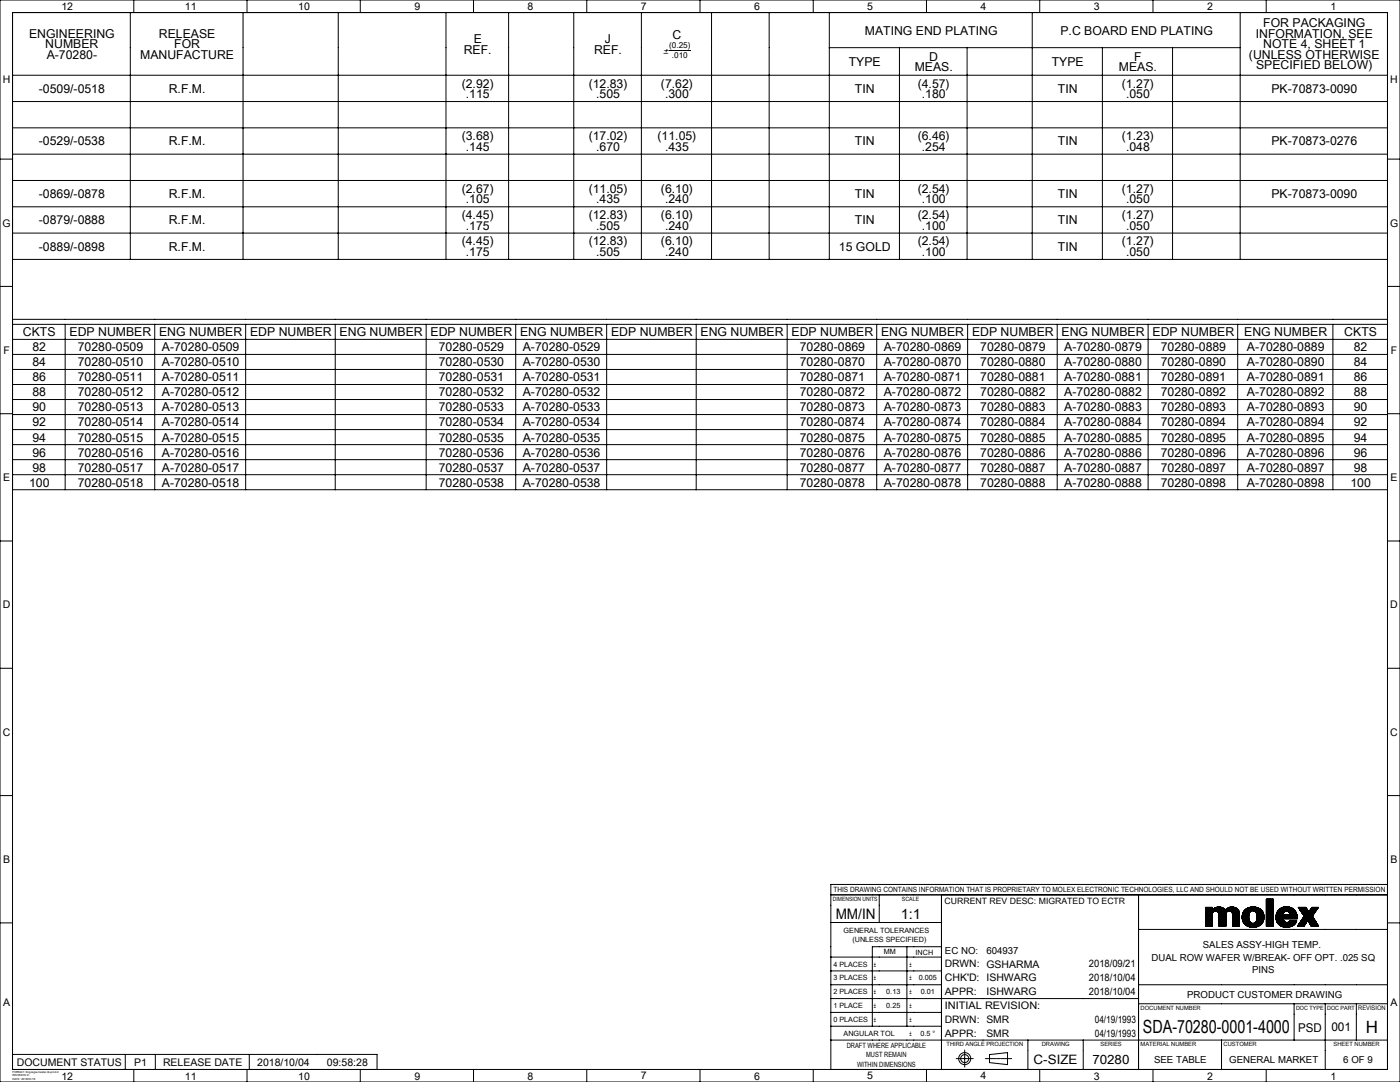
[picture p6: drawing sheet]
<svg xmlns="http://www.w3.org/2000/svg" width="559mm" height="432mm" viewBox="0 0 559 432" stroke-linecap="round" stroke-linejoin="round" font-family="sans-serif">
<g fill="none" stroke="#000" stroke-width=".4">
<path d="M0 0h558.8v431.8h-558.8zM5 5h548.8v421.8h-548.8zM52 5v98.5M53.4 0v5M97 5v98.5M98.6 0v5M135 5v98.5M143.8 0v5M178 5v98.5M189 0v5M203 5v98.5M229 5v98.5"/>
<path d="M234.2 0v5M256 5v98.5M279.4 0v5M284 5v98.5M307 5v98.5M324.6 0v5M331 5v98.5M331 19h164M359 19v84.5M369.8 0v5M386 19v84.5M412 5v98.5"/>
<path d="M415 0v5M440 19v84.5M460.2 0v5M468 19v84.5M495 5v98.5M505.4 0v5M5 30h548.8M267.1 20.1h8.5M5 40.5h548.8M5 51h548.8M0 63.5h5M5 61.5h548.8"/>
<path d="M5 72h548.8M553.8 63.5h5M5 82.5h548.8M5 93h548.8M0 114.3h5M5 103.5h548.8M553.8 114.3h5M5 127.4h548.8M5 129.4h548.8M5 135.4h548.8M26 129.4v66M61.8 129.4v66"/>
<path d="M98.1 129.4v66M133.8 129.4v66M170.1 129.4v66M205.8 129.4v66M242.1 129.4v66M277.9 129.4v66M314.2 129.4v66M349.9 129.4v66M386.2 129.4v66M422 129.4v66M458.3 129.4v66M494 129.4v66"/>
<path d="M532 129.4v66M5 141.4h548.8M5 147.4h548.8M5 153.4h548.8M5 159.4h548.8M0 165.1h5M5 165.4h548.8M5 171.4h548.8M5 177.4h548.8M553.8 165.1h5M5 183.4h548.8M5 189.4h548.8"/>
<path d="M5 195.4h548.8M0 215.9h5M553.8 215.9h5M0 266.7h5M553.8 266.7h5M0 317.5h5M553.8 317.5h5M331.6 357.1h222.2M350.9 357.1v11.1M375.8 357.1v69.7M454.4 357.1v69.7M505.5 358.8l-.1 .1"/>
<path d="M505.7 358.8l-.3 .3M505.8 358.8l-.4 .4M505.9 358.8l-.5 .5M506.1 358.8l-.7 .7M506.2 358.8l-.8 .8M506.3 358.8l-.9 .9M506.5 358.8l-1.1 1.1M506.6 358.8l-1.2 1.2M506.8 358.8l-1.4 1.4M506.9 358.8l-1.5 1.5M507.1 358.8l-1.7 1.7M507.2 358.8l-1.8 1.8"/>
<path d="M507.4 358.8l-2 2M507.5 358.8l-2.1 2.1M507.7 358.8l-2.3 2.3M507.8 358.8l-2.4 2.4M507.9 358.8l-2.5 2.5M508.1 358.8l-2.7 2.7M508.2 359.9l-2.8 2.8M508.2 359.8l-2.8 2.8M508.2 359.6l-2.8 2.8M508.2 359.5l-2.8 2.8M508.2 359.3l-2.8 2.9M508.2 359.2l-2.8 2.8"/>
<path d="M508.2 359l-2.8 2.9M508.2 358.9l-2.8 2.8M508.2 358.9l-2.8 2.7M508.2 358.8h-2.8v10.8M508.2 358.8v10.8M553.8 353h-222.2v73.8M0 368.3h5M331.6 368.2h44.2M362 377.8v31.8M375.8 377.8h-27.6v31.8M454.4 370.9h99.4M481.2 362.1h2.7"/>
<path d="M481.2 362.1v7.5M481.2 369.6h2.7M481.2 362.1v.1M481.3 362.1l-.1 .1M481.3 362.1l-.1 .2M481.5 362.1l-.3 .4M481.6 362.1l-.4 .5M481.8 362.1l-.6 .7M481.9 362.1l-.7 .8M482 362.1l-.8 .9M482.2 362.1l-1 1.1M482.3 362.1l-1.1 1.2"/>
<path d="M482.5 362.1l-1.3 1.3M482.6 362.1l-1.4 1.5M482.8 362.1l-1.6 1.6M482.9 362.1l-1.7 1.7M483.1 362.1l-1.9 1.9M483.2 362.1l-2 2M483.4 362.1l-2.2 2.2M483.5 362.1l-2.3 2.3M483.6 362.1l-2.4 2.4M483.8 362.1l-2.6 2.6M483.9 364.9a1.34 1.34 0 0 1 1.3-1.3 1.34 1.34 0 0 1 1.4 1.3v4.7M483.9 368.6l-1.1 1"/>
<path d="M483.9 368.4l-1.2 1.2M483.9 368.3l-1.4 1.3M483.9 368.1l-1.5 1.5M483.9 368l-1.6 1.6M483.9 367.8l-1.8 1.8M483.9 367.7l-1.9 1.9M483.9 367.6l-2.1 2M483.9 367.4l-2.2 2.2M483.9 367.3l-2.4 2.3M483.9 367.1l-2.5 2.5M483.9 367l-2.7 2.6M483.9 366.9l-2.7 2.7"/>
<path d="M483.9 366.7l-2.7 2.8M483.9 366.6l-2.7 2.7M483.9 366.5l-2.7 2.7M483.9 366.3l-2.7 2.8M483.9 366.2l-2.7 2.7M483.9 366l-2.7 2.8M483.9 365.9l-2.7 2.8M483.9 365.7l-2.7 2.8M483.9 365.6l-2.7 2.8M483.9 365.4l-2.7 2.9M483.9 365.3l-2.7 2.8M483.9 365.1l-2.7 2.9"/>
<path d="M483.9 365l-2.7 2.8M483.9 364.9l-2.7 2.8M483.9 369.6h-.1M483.9 369.4l-.3 .2M483.9 369.3l-.4 .3M483.9 369.1l-.6 .5M483.9 369l-.7 .6M483.9 368.9l-.8 .7M483.9 368.7l-1 .9M483.9 364.9v4.7M483.9 362.1v1.1a3.4 3.4 0 0 1 5.2 0 3.4 3.4 0 0 1 4.9-.3M483.9 363l-2.7 2.8"/>
<path d="M483.9 362.9l-2.7 2.8M483.9 362.7l-2.7 2.9M483.9 362.6l-2.7 2.8M483.9 362.5l-2.7 2.8M483.9 362.3l-2.7 2.8M483.9 362.2l-2.7 2.8M483.9 362.1l-2.7 2.7M483.9 364.7l-2.7 2.8M483.9 364.6l-2.7 2.8M484 364.4l-2.8 2.8M484.7 362.5l-3.5 3.5M485 362.3l-3.8 3.8"/>
<path d="M485.3 362.2l-4.1 4.1M485.5 362.1l-4.3 4.3M485.6 362.1l-4.4 4.4M485.9 362l-4.7 4.7M486 362l-4.8 4.8M486.1 362l-4.9 4.9M486.3 362l-5.1 5.1M486.5 362l-1.8 1.7M486.6 365.4l2.4-2.4-2.4 2.5M486.6 365l2.2-2.1-2.2 2.2M486.6 369.6h2.7M486.6 362l-1.7 1.6"/>
<path d="M486.7 362l-1.7 1.6M486.9 362l-1.7 1.6M487 362l-1.7 1.6M487.1 362l-1.7 1.6M487.2 362l-1.6 1.6M487.3 362.1l-1.6 1.5M487.5 362.1l-1.7 1.6M487.5 362.1l-1.6 1.6M487.7 362.2l-1.7 1.6M487.8 362.2l-1.7 1.7M488 362.3l-1.8 1.7M488.1 362.3l-1.8 1.8"/>
<path d="M488.1 362.4l-1.8 1.8M488.2 362.4l-1.8 1.9M488.4 362.5l-1.9 2M488.5 362.6l-2 2M488.6 362.7l-2.1 2M488.6 362.7l-2 2.1M488.9 362.9l-2.3 2.4M489.1 369.6h.1M489.3 369.6h.1M489.3 369.4l-.3 .2M489.3 369.2l-.4 .4M489.3 369.1l-.6 .5"/>
<path d="M489.3 368.9l-.7 .7M489.3 368.8l-.9 .8M489.3 368.6l-1 1M489.3 368.5l-1.1 1.1M489.3 368.3l-1.3 1.3M489.3 368.2l-1.4 1.4M489.3 368.1l-1.5 1.5M489.3 367.9l-1.7 1.7M489.3 367.8l-1.8 1.8M489.3 367.6l-2 2M489.3 367.5l-2.1 2.1M489.3 367.4l-2.2 2.2"/>
<path d="M489.3 367.2l-2.4 2.4M489.3 367.1l-2.5 2.5M489.3 367l-2.7 2.6M489.3 366.8l-2.7 2.8M489.3 366.7l-2.7 2.8M489.3 366.6l-2.7 2.7M489.3 366.4l-2.7 2.8M489.3 366.3l-2.7 2.7M489.3 366.1l-2.7 2.8M489.3 366l-2.7 2.8M489.3 365.8l-2.7 2.8M489.3 365.7l-2.7 2.8"/>
<path d="M489.3 365.5l-2.7 2.8M489.3 365.4l-2.7 2.8M489.3 365.2l-2.7 2.9M489.3 365.1l-2.7 2.8M489.3 365l-2.7 2.8M489.3 364.8l-2.7 2.9M489.3 364.7l-2.7 2.8M489.3 364.5l-2.7 2.9M489.5 362.8l-2.9 2.9M489.5 364.2l-2.9 3.1M489.9 362.5l-3.3 3.3M490.2 362.3l-3.6 3.6"/>
<path d="M490.5 362.2l-3.9 3.9M490.7 362.1l-4.1 4.1M490.8 362.1l-4.2 4.3M491.1 362l-4.5 4.5M491.2 362l-4.6 4.7M491.3 362l-4.7 4.8M491.5 362l-4.9 5M491.7 362l-5.1 5.1M491.8 362l-1.9 1.7M491.9 364.4l1.9-1.7-1.9 1.8M491.9 362l-1.6 1.6M492 364.9a1.34 1.34 0 0 0-1.4-1.3 1.34 1.34 0 0 0-1.3 1.3v4.7"/>
<path d="M492 365.2l2.2-2.2-2.2 2.3M492 369.6h2.6M492 364.9v4.7M492.1 362l-1.7 1.6M492.2 362l-1.7 1.6M492.3 362l-1.6 1.6M492.4 362l-1.6 1.6M492.6 362.1l-1.7 1.5M492.7 362.1l-1.6 1.5M492.8 362.1l-1.6 1.6M492.9 362.2l-1.7 1.5M493 362.2l-1.6 1.6"/>
<path d="M493.1 362.2l-1.7 1.6M493.2 362.3l-1.7 1.6M493.3 362.3l-1.7 1.7M493.4 362.4l-1.7 1.8 1.8-1.7M493.5 362.5l-1.7 1.7M493.6 362.6l-1.7 1.7M493.9 362.7l-1.9 2M493.9 362.8l-1.9 2M494 362.9l-2 2M494 362.9l.6 1.2M494.1 362.9l-2.1 2.2M494.2 363.1l-2.2 2.4"/>
<path d="M494.3 363.2l-2.3 2.4M494.4 363.3l-2.4 2.5M494.4 363.4l-2.4 2.5M494.5 363.5l-2.5 2.5M494.5 363.6l-2.5 2.6M494.5 363.7l-2.5 2.6M494.5 363.8l-2.5 2.6M494.6 363.9l-2.6 2.7M494.6 364.1l-2.6 2.6M494.6 369.6h-.1M494.6 369.4l-.2 .2M494.6 369.3l-.4 .3"/>
<path d="M494.6 369.2l-.5 .4M494.6 369l-.7 .6M494.6 368.9l-.8 .7M494.6 368.7l-.9 .9M494.6 368.6l-1.1 1M494.6 368.4l-1.2 1.2M494.6 368.3l-1.4 1.3M494.6 368.1l-1.5 1.5M494.6 368l-1.6 1.6M494.6 367.8l-1.8 1.8M494.6 367.7l-1.9 1.9M494.6 367.6l-2 2"/>
<path d="M494.6 367.4l-2.2 2.2M494.6 367.3l-2.3 2.3M494.6 367.2l-2.5 2.4M494.6 367l-2.6 2.6M494.6 366.9l-2.6 2.7M494.6 366.8l-2.6 2.6M494.6 366.6l-2.6 2.7M494.6 366.5l-2.6 2.6M494.6 366.3l-2.6 2.7M494.6 366.2l-2.6 2.6M494.6 366.1l-2.6 2.6M494.6 365.9l-2.6 2.7"/>
<path d="M494.6 365.8l-2.6 2.6M494.6 365.6l-2.6 2.7M494.6 365.5l-2.6 2.7M494.6 365.3l-2.6 2.7M494.6 365.2l-2.6 2.7M494.6 365l-2.6 2.8M494.6 364.9l-2.6 2.7M494.6 364.7l-2.6 2.8M494.6 364.6l-2.6 2.7M494.6 364.5l-2.6 2.7M494.6 364.3l-2.6 2.7M494.6 364.2l-2.6 2.7"/>
<path d="M494.6 364.1v5.5M496.3 363.8l-.5 1.9 .5 2.5M496.3 368.2l1 1M497.5 362.7l-1.1 1.1M497.7 362.5l-1.5 1.5M498 362.4l-1.9 1.9M498.3 362.3l-2.3 2.2M498.4 366l-2.1 2.2M498.4 365.9l-2.1 2.2M498.4 366.2l-2 2.1M498.4 365.7l-2.2 2.3M498.4 366.3l-2 2"/>
<path d="M498.4 366.4l-1.9 2M498.4 365.5l-2.2 2.4M498.5 366.5l-2 2M498.5 365.4l-2.4 2.4M498.5 362.2l-2.5 2.5M498.5 366.6l-1.9 2M498.5 365.3l-2.4 2.4M498.5 366.7l-1.8 2M498.5 366.9l-1.8 1.8M498.5 365l-2.4 2.6M498.5 367l-1.7 1.8M498.6 364.9l-2.6 2.6"/>
<path d="M498.6 367.1l-1.8 1.8M498.6 367.2l-1.7 1.7M498.6 364.6l-2.6 2.8M498.6 367.3l-1.6 1.7M498.6 362.2l-2.7 2.7M498.7 367.5l-1.6 1.6M498.7 364.5l-2.7 2.7M498.7 364.4a1.6 1.6 0 0 1 2-.9 1.6 1.6 0 0 1 1 1.9 2.35 2.35 0 0 1-1.5 3.1l-.9-.2-.6-.8M498.7 364.4l-.3 1.6 .3 1.5M498.7 367.6l-1.5 1.6M498.8 364.2l-2.9 3M498.8 367.8l-1.5 1.4"/>
<path d="M498.9 367.8l-1.4 1.5 1.4-1.4M498.9 362.1l-3 3M499 368l-1.4 1.4M499.1 362.1l-3.3 3.2M499.1 368.1l-1.4 1.3M499.2 368.2l-1.4 1.3M499.2 362l-3.4 3.4M499.2 368.2l-1.3 1.3M499.3 368.3l-1.4 1.3M499.4 362l-3.6 3.6M499.4 368.3l-1.3 1.3M499.5 368.4l-1.4 1.3"/>
<path d="M499.6 362l-3.8 3.7M499.6 368.4l-1.4 1.3M499.7 368.5l-1.3 1.3M499.8 362l-4 3.9M499.8 368.5l-1.4 1.3M499.9 362l-4.1 4M500 368.5l-1.5 1.3M500 361.9l-4.2 4.3M500.1 368.5l-1.4 1.4M500.2 361.9l-4.4 4.4M500.2 368.5l-1.4 1.4M500.3 361.9l-4.5 4.5"/>
<path d="M500.4 361.9l-4.6 4.7M500.4 368.5l-1.5 1.4M500.5 363.5l1.5-1.2-1.4 1.2M500.6 362l-4.8 4.7M500.6 368.4l-1.6 1.5M500.7 362l-4.8 4.8M500.8 362l-4.9 4.9M500.8 368.3l-1.7 1.7M501 362l-5.1 5.1M501.1 362l-1.7 1.6M501.2 362l-1.6 1.5M501.3 362.1l-1.5 1.4"/>
<path d="M501.4 362.1l-1.4 1.3M501.5 364.6l1.7-1.6-1.6 1.6M501.6 362.1l-1.5 1.3M501.6 362.2l-1.3 1.3M501.7 365.1l1.9-1.9-1.9 2M501.7 365.4l2-1.9-2 2.1M501.7 362.2l-1.3 1.3M502.1 362.3l-1.4 1.3M502.2 362.3l-1.4 1.3M502.3 362.4l-1.3 1.3 1.3-1.3M502.5 362.5l-1.5 1.3M502.5 362.5l-1.3 1.4"/>
<path d="M502.6 362.6l-1.4 1.4M502.7 362.6l-1.4 1.5M502.8 362.7l-1.5 1.4M502.9 362.7l-1.5 1.6M503 362.8l-1.6 1.5M503 362.8a4.9 4.9 0 0 0-6.7 1M503 362.8l1 1M503.1 362.8l-1.6 1.6M503.3 363l-1.7 1.7M503.4 363.1l-1.8 1.8M503.5 363.1l-1.9 1.9M503.6 363.3l-1.9 2"/>
<path d="M503.7 368.6l-.5 .5M503.8 363.6l-2 2.1M503.9 363.6l-2.1 2.3M503.9 363.8l-2.1 2.2M504 368.2l-1.1 1.1M504 363.8l-2.2 2.3M504 363.8a4.2 4.2 0 0 1-.5 5 4.2 4.2 0 0 1-4.8 1.1l-1.4-.7M504 363.9l-2.3 2.4M504.1 364l-2.4 2.4M504.1 368l-1.5 1.5M504.1 364.1l-2.4 2.5M504.2 364.2l-2.5 2.6"/>
<path d="M504.2 364.3l-2.5 2.6M504.2 367.7l-2 1.9M504.2 364.4l-2.6 2.7M504.3 364.5l-2.8 2.9M504.3 367.5l-2.3 2.2M504.3 364.6l-2.8 2.9M504.3 367.3l-2.4 2.5M504.3 364.7l-2.9 3.1M504.4 364.8l-5.2 5.2M504.4 367.1l-2.8 2.8M504.4 365l-5 5M504.4 365.1l-4.9 4.9"/>
<path d="M504.4 366.9l-3 3M504.5 365.2l-4.9 4.8M504.5 365.3l-4.8 4.8M504.5 366.7l-3.3 3.3M504.5 365.4l-4.7 4.7M504.5 366.5l-3.5 3.5M504.5 365.6l-4.5 4.5M504.5 366.4l-3.6 3.6M504.5 365.7l-4.4 4.4M504.5 366.2l-3.8 3.8M504.5 365.8l-4.2 4.3M504.5 366.1l-3.9 4"/>
<path d="M504.5 366l-4.1 4.1M505.4 369.6h2.8M508.2 369.5v.1M508.2 369.4l-.3 .2M508.2 369.2l-.4 .4M508.2 369.1l-.6 .5M508.2 368.9l-.7 .7M508.2 368.8l-.9 .8M508.2 368.7l-1 .9M508.2 368.5l-1.2 1.1M508.2 368.4l-1.3 1.2M508.2 368.3l-1.4 1.3"/>
<path d="M508.2 368.1l-1.6 1.5M508.2 368l-1.7 1.6M508.2 367.8l-1.8 1.8M508.2 367.7l-2 1.9M508.2 367.5l-2.1 2.1M508.2 367.4l-2.2 2.2M508.2 367.2l-2.4 2.4M508.2 367.1l-2.5 2.5M508.2 366.9l-2.7 2.7M508.2 366.8l-2.8 2.8M508.2 366.7l-2.8 2.8M508.2 366.5l-2.8 2.9"/>
<path d="M508.2 366.4l-2.8 2.8M508.2 366.3l-2.8 2.8M508.2 366.1l-2.8 2.9M508.2 366l-2.8 2.8M508.2 365.9l-2.8 2.8M508.2 365.7l-2.8 2.8M508.2 365.6l-2.8 2.8M508.2 365.4l-2.8 2.8M508.2 365.3l-2.8 2.8M508.2 365.1l-2.8 2.8M508.2 365l-2.8 2.8M508.2 364.8l-2.8 2.8"/>
<path d="M508.2 364.7l-2.8 2.8M508.2 364.5l-2.8 2.9M508.2 364.4l-2.8 2.8M508.2 364.3l-2.8 2.8M508.2 364.1l-2.8 2.9M508.2 364l-2.8 2.8M508.2 363.9l-2.8 2.8M508.2 363.7l-2.8 2.9M508.2 363.6l-2.8 2.8M508.2 363.5l-2.8 2.8M508.2 363.3l-2.8 2.8M508.2 363.2l-2.8 2.8"/>
<path d="M508.2 363l-2.8 2.8M508.2 362.9l-2.8 2.8M508.2 362.7l-2.8 2.8M508.2 362.6l-2.8 2.8M508.2 362.4l-2.8 2.8M508.2 362.3l-2.8 2.8M508.2 362.1l-2.8 2.9M508.2 362l-2.8 2.8M508.2 361.9l-2.8 2.8M508.2 361.7l-2.8 2.9M508.2 361.6l-2.8 2.8M508.2 361.5l-2.8 2.8"/>
<path d="M508.2 361.3l-2.8 2.9M508.2 361.2l-2.8 2.8M508.2 361l-2.8 2.9M508.2 360.9l-2.8 2.8M508.2 360.8l-2.8 2.8M508.2 360.6l-2.8 2.8M508.2 360.5l-2.8 2.8M508.2 360.4l-2.8 2.7M508.2 360.2l-2.8 2.8M508.2 360.1l-2.8 2.7M509.3 366.5l.5 1.6M509.3 365.6v.9"/>
<path d="M509.8 368.1l1.1 1.2 2.1 .7M510.9 362.7l-.8 .8M511.2 369.5l1.7-1.6-1.6 1.6M511.2 362.5l-1.3 1.3M511.5 362.3l-1.8 1.8M511.8 362.2a4 4 0 0 0-2.5 3.4M511.8 362.2l-2.2 2.2M512 362.1l-2.5 2.5M512.1 362.1l-2.6 2.6M512.2 364.9l-2.6 2.7M512.2 364.8l-2.7 2.7M512.2 366.7l-1.9 2"/>
<path d="M512.2 366.9l-1.8 1.9M512.2 364.6l-2.7 2.8M512.2 367l-1.8 1.9 1.9-1.8M512.3 365.1l-2.7 2.6M512.3 367.2l-1.8 1.8M512.3 364.3l-2.8 3M512.4 367.3l-1.8 1.8M512.4 362l-3 3M512.4 367.4l-1.7 1.7M512.4 365.1l-2.7 2.7M512.5 367.5l-1.7 1.8 1.7-1.7M512.5 362l-3.1 3.1"/>
<path d="M512.5 365.1l-2.8 2.8M512.6 364a1.34 1.34 0 0 1 1.5-.3 1.34 1.34 0 0 1 .8 1.4h-2.7zM512.6 367.6l-1.7 1.7M512.7 365.1l-3 2.9M512.7 362l-3.4 3.3M512.7 367.8l-1.7 1.6M512.8 367.8l-1.7 1.6M512.8 365.1l-3 3M512.9 361.9l-3.6 3.6M513 365.1l-3.2 3.1M513 368l-1.6 1.6 1.7-1.6M513 361.9l-3.7 3.8"/>
<path d="M513.1 365.1l-3.2 3.2M513.2 361.9l-3.9 3.9M513.2 368.1l-1.6 1.6 1.8-1.6M513.3 365.1l-3.3 3.4 3.4-3.4M513.3 361.9l-4 4.1M513.5 368.1l-1.7 1.7M513.5 361.9l-4.2 4.2M513.5 365.1l-3.4 3.4M513.6 368.1l-1.6 1.7 1.7-1.7M513.6 361.9l-4.3 4.4M513.7 365.1l-3.5 3.5M513.8 361.9l-4.5 4.5"/>
<path d="M513.8 365.1l-3.6 3.6M513.9 361.9l-4.6 4.6M513.9 368.1l-1.8 1.8M513.9 365.1l-1.6 1.5M514 361.9l-4.7 4.7M514 368.1l-1.8 1.8M514.1 365.1l-1.7 1.5M514.1 361.9l-4.8 4.8M514.2 363.8l1.5-1.4-1.4 1.4M514.2 365.1l-1.6 1.5M514.2 362l-4.8 4.8M514.4 362l-5 5"/>
<path d="M514.4 365.1l-1.7 1.5M514.4 367.9l-2.1 2M514.5 362l-5.1 5.1M514.5 365.1l-1.6 1.5M514.6 362l-5.2 5.2M514.6 365.1l-1.6 1.5M514.7 362.1l-1.7 1.6M514.8 367.5l-1.1 .6M514.8 367.5h2.8M514.8 367.5h-.1M514.8 362.1l-1.6 1.5M514.8 367.5l-.2 .2"/>
<path d="M514.9 362.1l-1.6-.2-1.5 .3M514.9 362.1l1.3 .7 1 1.1M514.9 364.8l1.7-1.6-3.4 3.4M514.9 362.1l-1.5 1.5M515 367.5l-2.6 2.4M515.1 362.2l-1.6 1.4M515.1 367.5l-2.6 2.5M515.1 362.2l-1.4 1.4M515.3 367.5l-2.7 2.5M515.3 362.2l-1.5 1.4M515.4 362.3l-1.5 1.3M515.4 367.5l-2.6 2.5"/>
<path d="M515.4 362.3l-1.4 1.4M515.5 367.5l-2.6 2.5M515.6 362.4l-1.5 1.3M515.7 367.5l-2.7 2.5M515.8 367.5l-2.6 2.5M515.8 362.5l-1.4 1.4M515.9 362.6l-1.4 1.4M516 367.5l-2.7 2.5M516 362.6l-1.5 1.4M516.1 362.7l-1.5 1.4M516.1 367.5l-2.6 2.5M516.2 362.7l-1.5 1.5"/>
<path d="M516.2 367.5l-2.6 2.5M516.2 362.8l-1.5 1.5M516.3 362.9l-1.5 1.5M516.4 362.9l-1.6 1.6M516.4 367.5l-2.7 2.5M516.5 363l-1.6 1.6M516.5 367.5l-2.6 2.5M516.5 363.1l-1.6 1.6M516.6 367.5l-2.6 2.5M516.7 363.3l-3.4 3.3M516.8 363.3l-3.3 3.3M516.8 367.5l-2.6 2.5"/>
<path d="M516.8 363.4l-3.2 3.2M516.9 363.5l-3.1 3.1M516.9 367.5l-2.5 2.5M517 363.6l-3.1 3M517 363.6l-3 3M517.1 367.5l-2.6 2.4M517.1 363.7l-2.9 2.9M517.1 363.8l-2.8 2.8M517.2 363.9l-2.8 2.7M517.2 368.4l-.9 .9M517.2 363.9l.6 2.7h-5.6l.6 1.2 .9 .3M517.2 364l-2.6 2.6"/>
<path d="M517.2 367.5l-2.5 2.4M517.3 364.1l-2.6 2.5M517.3 364.2l-2.4 2.4M517.3 368.1l-1.3 1.4M517.4 367.5l-2.5 2.4M517.4 364.3l-2.4 2.3M517.4 364.4l-2.3 2.2M517.4 364.5l-2.1 2.1M517.5 367.8l-1.8 1.8M517.5 367.5l-2.4 2.3M517.5 364.6l-2.1 2M517.5 364.7l-1.9 1.9"/>
<path d="M517.5 367.6l-2 2.1M517.6 364.8l-1.9 1.8M517.6 367.5l-2.4 2.3M517.6 367.5a3.9 3.9 0 0 1-4.6 2.5M517.6 364.9l-1.7 1.7M517.6 365l-1.6 1.6M517.6 365.1l-1.4 1.5M517.7 365.2l-1.4 1.4M517.7 365.3l-1.3 1.3M517.7 365.5l-1.1 1.1M517.7 365.6l-1 1M517.8 365.7l-.9 .9"/>
<path d="M517.8 365.8l-.8 .8M517.8 365.9l-.7 .7M517.8 366.1l-.5 .5M517.8 366.2l-.4 .4M517.8 366.3l-.3 .3M517.8 366.5l-.1 .1M517.9 369.6h2.6M518.2 362.1l2.4 3.5-2.7 4M518.2 362.1h3M518.4 362.1l-.2 .1M518.6 362.1l-.2 .3 .3-.3M518.9 362.1l-.4 .4"/>
<path d="M519 362.1l-.5 .5M519.2 362.1l-.6 .6M519.3 362.1l-.7 .7M519.5 362.1l-.8 .8M519.6 362.1l-.8 .8M519.7 364.3l1.8-1.7-1.8 1.8M519.8 362.1l-1 1M519.9 362.1l-1 1M520 362.1l-1.1 1.1M520 364.8l1.8-1.7-1.7 1.8M520.2 362.1l-1.2 1.2M520.3 362.1l-1.2 1.3 1.3-1.3"/>
<path d="M520.5 369.6l1.5-2.4 1.4 2.4M520.6 369.5l-.1 .1M520.6 362.1l-1.4 1.5M520.7 362.1l-1.5 1.5M520.8 369.2l-.5 .4M520.8 362.1l-1.5 1.6M521 368.9l-.8 .7M521 362.1l-1.7 1.7M521.1 362.1l-1.7 1.8M521.2 362.1l1.2 1.9 1.3-1.9M521.2 362.1l-1.7 1.9 1.8-1.8M521.3 368.4l-1.3 1.2"/>
<path d="M521.3 362.3l-1.7 1.8M521.4 362.4l-1.8 1.8M521.5 368.1l-1.6 1.5M521.5 362.6l-1.7 1.9M521.6 362.7l-1.7 1.8M521.6 362.8l-1.7 1.8M521.7 367.8l-1.9 1.8M521.7 362.9l-1.7 1.8M521.9 363.1l-1.7 1.9 1.7-1.7M522 363.3l-1.8 1.8M522 363.4l-1.7 1.8M522.1 363.5l-1.7 1.8"/>
<path d="M522.1 363.6l-1.7 1.8M522.1 367.5l1.8-1.7-1.7 1.8M522.2 363.7l-1.8 2.1M523.4 369.6h2.9M523.7 362.1h2.5M523.7 362.1l-.2 .2M523.8 365.6l2.5 4M523.8 365.6l-1.7 1.8M523.8 362.1l-.6 .6M524 362.1l-1.1 1M524 365.9l-1.7 1.8 1.7-1.8M524.1 366l-1.7 1.9"/>
<path d="M524.1 362.1l-1.6 1.6M524.1 366.1l-1.7 1.8M524.2 365.1l-4.6 4.5M524.2 366.2l-1.8 1.8M524.2 366.3l-1.7 1.8M524.3 362.1l-4.1 4.1M524.3 366.4l-1.7 1.8M524.3 366.5l-1.7 1.8M524.4 362.1l-4.5 4.5M524.4 366.5l-1.7 2 1.8-1.9M524.5 364.7l-5 4.9M524.5 366.7l-1.7 1.9 1.8-1.8"/>
<path d="M524.6 362.1l-5 5M524.6 369.6l1.1-1-1 1M524.6 366.9l-1.7 1.8M524.7 367l-1.8 1.8M524.7 362.1l-5.4 5.4M524.7 367.1l-1.7 1.8M524.8 367.2l-1.8 1.8M524.8 362.1l-5.7 5.7M524.8 367.2l-1.7 1.9M524.9 364.1l-5.6 5.5M524.9 367.3l-1.8 1.9M524.9 367.4l-1.7 1.9"/>
<path d="M525 362.1l-6.3 6.3M525 367.5l-1.7 1.9 1.8-1.8M525.1 362.1l-6.6 6.7M525.1 367.7l-1.8 1.8M525.1 367.8l-1.7 1.8M525.2 363.7l-6 5.9M525.2 367.9l-1.7 1.7M525.3 367.9l-1.7 1.7M525.3 362.1l-7.2 7.2M525.3 368.1l-1.5 1.5M525.4 368.1l-1.5 1.5M525.4 362.1l-7.5 7.5"/>
<path d="M525.4 368.2l-1.4 1.4M525.4 363.3l-6.3 6.3M525.5 368.3l-1.3 1.3M525.5 362.1l-7.6 7.5M525.5 368.4l-1.2 1.2M525.6 368.5l-1.2 1.1M525.7 362.1l-7.6 7.5M525.7 368.7l-.9 .9M525.8 368.8l-.8 .8M525.8 362.1l-7.6 7.5M525.8 368.9l-.7 .7M525.9 362.7l-7 6.9"/>
<path d="M525.9 369l-.7 .6M525.9 362.1l-7.5 7.5M526 369.1l-.6 .5M526 369.2l-.5 .4M526.1 369.3l-.4 .3M526.1 362.1l-7.6 7.5M526.1 369.4l-.3 .2M526.1 362.3l-7.3 7.3M526.2 369.4l-.2 .2M526.2 362.1l-7.5 7.5M526.2 369.5l.1 .1M526.2 362.1l-2.4 3.5"/>
<path d="M553.8 368.3h5M331.6 382h44.2M331.6 387.5h44.2M331.6 393h44.2M331.6 398.5h122.8M454.4 393h99.4M331.6 415.1h222.2M331.6 404h44.2M331.6 409.6h44.2M385.1 419.1v2.8M410.3 415.1v11.7M432.4 415.1v11.7"/>
<path d="M454.4 400.6h99.4M487.6 415.1v11.7M516.5 400.6v14.5M529 400.6v26.2M541.4 400.6v14.5M5 420.8h145.5v6M50 420.8v6M53.4 426.8v5M62 420.8v6M98.6 426.8v5M99.5 420.8v6M143.8 426.8v5"/>
<path d="M189 426.8v5M234.2 426.8v5M279.4 426.8v5M324.6 426.8v5M369.8 426.8v5M381.7 422.5h2.8M384.7 422.5h.7M385.1 422.1v.7M385.1 423v2.9M385.6 422.5h2.9M393.3 422.5h4.3M394.9 420.9l7.2-.8v4.8l-7.2-.8z"/>
<path d="M397.9 422.5h1.3M399.5 422.5h4.3M415 426.8v5M460.2 426.8v5M505.4 426.8v5"/>
<circle cx="385.1" cy="422.5" r="1.6"/>
<circle cx="385.1" cy="422.5" r="2.4"/>
</g>
<text font-size="7.3" x="456.2" y="412.4">SDA-70280-0001-4000</text>
<text font-size="6.7" x="545.2" y="412.3">H</text>
<g font-size="5.8">
<text x="333.6" y="366.8">MM/IN</text>
<text x="359.6" y="366.8">1:1</text>
</g>
<text font-size="5.2" x="412.6" y="424.8">C-SIZE</text>
<text font-size="5.1" x="436" y="424.7">70280</text>
<g font-size="4.9">
<text x="504.2" y="10.9">FOR PACKAGING</text>
<text x="11.6" y="15.1">ENGINEERING</text>
<text x="63.4" y="15.1">RELEASE</text>
<text x="189.1" y="17.2">E</text>
<text x="241.5" y="17.2">J</text>
<text x="268.4" y="15.6">C</text>
<text x="345.2" y="13.8">MATING END PLATING</text>
<text x="423.3" y="13.8">P.C BOARD END PLATING</text>
<text x="501.3" y="15.1">INFORMATION, SEE</text>
<text x="18.1" y="19.3">NUMBER</text>
<text x="18.6" y="23.5">A-70280-</text>
<text x="55.9" y="23.5">MANUFACTURE</text>
<text x="69.5" y="19.3">FOR</text>
<text x="185.1" y="21.4">REF.</text>
<text x="237.1" y="21.4">REF.</text>
<text x="498.5" y="23.5">(UNLESS OTHERWISE</text>
<text x="504.2" y="19.3">NOTE 4, SHEET 1</text>
<text x="338.8" y="26.3">TYPE</text>
<text x="365.1" y="28.4">MEAS.</text>
<text x="370.9" y="24.2">D</text>
<text x="419.8" y="26.3">TYPE</text>
<text x="446.6" y="28.4">MEAS.</text>
<text x="452.7" y="24.2">F</text>
<text x="501.4" y="27.7">SPECIFIED BELOW)</text>
<text x="184.3" y="35">(2.92)</text>
<text x="235" y="35">(12.83)</text>
<text x="263.8" y="35">(7.62)</text>
<text x="366.3" y="35">(4.57)</text>
<text x="447.8" y="35">(1.27)</text>
<text x="15.5" y="37">-0509/-0518</text>
<text x="67.4" y="37">R.F.M.</text>
<text x="185.9" y="39.1">.115</text>
<text x="237.9" y="39.1">.505</text>
<text x="265.4" y="39.1">.300</text>
<text x="341.3" y="37">TIN</text>
<text x="367.9" y="39.1">.180</text>
<text x="422.3" y="37">TIN</text>
<text x="449.4" y="39.1">.050</text>
<text x="507.5" y="37">PK-70873-0090</text>
<text x="15.5" y="58">-0529/-0538</text>
<text x="67.4" y="58">R.F.M.</text>
<text x="184.3" y="56">(3.68)</text>
<text x="235" y="56">(17.02)</text>
<text x="262.5" y="56">(11.05)</text>
<text x="341.3" y="58">TIN</text>
<text x="366.3" y="56">(6.46)</text>
<text x="422.3" y="58">TIN</text>
<text x="447.8" y="56">(1.23)</text>
<text x="507.5" y="58">PK-70873-0276</text>
<text x="185.9" y="60.1">.145</text>
<text x="237.9" y="60.1">.670</text>
<text x="265.4" y="60.1">.435</text>
<text x="367.9" y="60.1">.254</text>
<text x="449.4" y="60.1">.048</text>
<text x="184.3" y="77">(2.67)</text>
<text x="235" y="77">(11.05)</text>
<text x="263.8" y="77">(6.10)</text>
<text x="366.3" y="77">(2.54)</text>
<text x="447.8" y="77">(1.27)</text>
<text x="15.5" y="79">-0869/-0878</text>
<text x="67.4" y="79">R.F.M.</text>
<text x="185.9" y="81.1">.105</text>
<text x="237.9" y="81.1">.435</text>
<text x="265.4" y="81.1">.240</text>
<text x="341.3" y="79">TIN</text>
<text x="367.9" y="81.1">.100</text>
<text x="422.3" y="79">TIN</text>
<text x="449.4" y="81.1">.050</text>
<text x="507.5" y="79">PK-70873-0090</text>
<text x="15.5" y="89.5">-0879/-0888</text>
<text x="67.4" y="89.5">R.F.M.</text>
<text x="184.3" y="87.5">(4.45)</text>
<text x="235" y="87.5">(12.83)</text>
<text x="263.8" y="87.5">(6.10)</text>
<text x="341.3" y="89.5">TIN</text>
<text x="366.3" y="87.5">(2.54)</text>
<text x="422.3" y="89.5">TIN</text>
<text x="447.8" y="87.5">(1.27)</text>
<text x="185.9" y="91.6">.175</text>
<text x="237.9" y="91.6">.505</text>
<text x="265.4" y="91.6">.240</text>
<text x="367.9" y="91.6">.100</text>
<text x="449.4" y="91.6">.050</text>
<text x="15.5" y="100">-0889/-0898</text>
<text x="67.4" y="100">R.F.M.</text>
<text x="184.3" y="98">(4.45)</text>
<text x="235" y="98">(12.83)</text>
<text x="263.8" y="98">(6.10)</text>
<text x="334.9" y="100.1">15 GOLD</text>
<text x="366.3" y="98">(2.54)</text>
<text x="422.3" y="100">TIN</text>
<text x="447.8" y="98">(1.27)</text>
<text x="185.9" y="102.1">.175</text>
<text x="237.9" y="102.1">.505</text>
<text x="265.4" y="102.1">.240</text>
<text x="367.9" y="102.1">.100</text>
<text x="449.4" y="102.1">.050</text>
<text x="9.2" y="134.2">CKTS</text>
<text x="27.8" y="134.2">EDP NUMBER</text>
<text x="63.5" y="134.2">ENG NUMBER</text>
<text x="99.8" y="134.2">EDP NUMBER</text>
<text x="135.6" y="134.2">ENG NUMBER</text>
<text x="171.9" y="134.2">EDP NUMBER</text>
<text x="207.6" y="134.2">ENG NUMBER</text>
<text x="243.9" y="134.2">EDP NUMBER</text>
<text x="279.7" y="134.2">ENG NUMBER</text>
<text x="316" y="134.2">EDP NUMBER</text>
<text x="351.7" y="134.2">ENG NUMBER</text>
<text x="388" y="134.2">EDP NUMBER</text>
<text x="423.7" y="134.2">ENG NUMBER</text>
<text x="460" y="134.2">EDP NUMBER</text>
<text x="496.6" y="134.2">ENG NUMBER</text>
<text x="536.6" y="134.2">CKTS</text>
<text x="13" y="140.2">82</text>
<text x="31" y="140.2">70280-0509</text>
<text x="64.6" y="140.2">A-70280-0509</text>
<text x="175.1" y="140.2">70280-0529</text>
<text x="208.7" y="140.2">A-70280-0529</text>
<text x="319.2" y="140.2">70280-0869</text>
<text x="352.8" y="140.2">A-70280-0869</text>
<text x="391.2" y="140.2">70280-0879</text>
<text x="424.8" y="140.2">A-70280-0879</text>
<text x="463.3" y="140.2">70280-0889</text>
<text x="497.7" y="140.2">A-70280-0889</text>
<text x="540.4" y="140.2">82</text>
<text x="13" y="146.2">84</text>
<text x="31" y="146.2">70280-0510</text>
<text x="64.6" y="146.2">A-70280-0510</text>
<text x="175.1" y="146.2">70280-0530</text>
<text x="208.7" y="146.2">A-70280-0530</text>
<text x="319.2" y="146.2">70280-0870</text>
<text x="352.8" y="146.2">A-70280-0870</text>
<text x="391.2" y="146.2">70280-0880</text>
<text x="424.8" y="146.2">A-70280-0880</text>
<text x="463.3" y="146.2">70280-0890</text>
<text x="497.7" y="146.2">A-70280-0890</text>
<text x="540.4" y="146.2">84</text>
<text x="13" y="152.2">86</text>
<text x="31" y="152.2">70280-0511</text>
<text x="64.6" y="152.2">A-70280-0511</text>
<text x="175.1" y="152.2">70280-0531</text>
<text x="208.7" y="152.2">A-70280-0531</text>
<text x="319.2" y="152.2">70280-0871</text>
<text x="352.8" y="152.2">A-70280-0871</text>
<text x="391.2" y="152.2">70280-0881</text>
<text x="424.8" y="152.2">A-70280-0881</text>
<text x="463.3" y="152.2">70280-0891</text>
<text x="497.7" y="152.2">A-70280-0891</text>
<text x="540.4" y="152.2">86</text>
<text x="13" y="158.2">88</text>
<text x="31" y="158.2">70280-0512</text>
<text x="64.6" y="158.2">A-70280-0512</text>
<text x="175.1" y="158.2">70280-0532</text>
<text x="208.7" y="158.2">A-70280-0532</text>
<text x="319.2" y="158.2">70280-0872</text>
<text x="352.8" y="158.2">A-70280-0872</text>
<text x="391.2" y="158.2">70280-0882</text>
<text x="424.8" y="158.2">A-70280-0882</text>
<text x="463.3" y="158.2">70280-0892</text>
<text x="497.7" y="158.2">A-70280-0892</text>
<text x="540.4" y="158.2">88</text>
<text x="13" y="164.2">90</text>
<text x="31" y="164.2">70280-0513</text>
<text x="64.6" y="164.2">A-70280-0513</text>
<text x="175.1" y="164.2">70280-0533</text>
<text x="208.7" y="164.2">A-70280-0533</text>
<text x="319.2" y="164.2">70280-0873</text>
<text x="352.8" y="164.2">A-70280-0873</text>
<text x="391.2" y="164.2">70280-0883</text>
<text x="424.8" y="164.2">A-70280-0883</text>
<text x="463.3" y="164.2">70280-0893</text>
<text x="497.7" y="164.2">A-70280-0893</text>
<text x="540.4" y="164.2">90</text>
<text x="13" y="170.2">92</text>
<text x="31" y="170.2">70280-0514</text>
<text x="64.6" y="170.2">A-70280-0514</text>
<text x="175.1" y="170.2">70280-0534</text>
<text x="208.7" y="170.2">A-70280-0534</text>
<text x="319.2" y="170.2">70280-0874</text>
<text x="352.8" y="170.2">A-70280-0874</text>
<text x="391.2" y="170.2">70280-0884</text>
<text x="424.8" y="170.2">A-70280-0884</text>
<text x="463.3" y="170.2">70280-0894</text>
<text x="497.7" y="170.2">A-70280-0894</text>
<text x="540.4" y="170.2">92</text>
<text x="13" y="176.2">94</text>
<text x="31" y="176.2">70280-0515</text>
<text x="64.6" y="176.2">A-70280-0515</text>
<text x="175.1" y="176.2">70280-0535</text>
<text x="208.7" y="176.2">A-70280-0535</text>
<text x="319.2" y="176.2">70280-0875</text>
<text x="352.8" y="176.2">A-70280-0875</text>
<text x="391.2" y="176.2">70280-0885</text>
<text x="424.8" y="176.2">A-70280-0885</text>
<text x="463.3" y="176.2">70280-0895</text>
<text x="497.7" y="176.2">A-70280-0895</text>
<text x="540.4" y="176.2">94</text>
<text x="13" y="182.2">96</text>
<text x="31" y="182.2">70280-0516</text>
<text x="64.6" y="182.2">A-70280-0516</text>
<text x="175.1" y="182.2">70280-0536</text>
<text x="208.7" y="182.2">A-70280-0536</text>
<text x="319.2" y="182.2">70280-0876</text>
<text x="352.8" y="182.2">A-70280-0876</text>
<text x="391.2" y="182.2">70280-0886</text>
<text x="424.8" y="182.2">A-70280-0886</text>
<text x="463.3" y="182.2">70280-0896</text>
<text x="497.7" y="182.2">A-70280-0896</text>
<text x="540.4" y="182.2">96</text>
<text x="13" y="188.2">98</text>
<text x="31" y="188.2">70280-0517</text>
<text x="64.6" y="188.2">A-70280-0517</text>
<text x="175.1" y="188.2">70280-0537</text>
<text x="208.7" y="188.2">A-70280-0537</text>
<text x="319.2" y="188.2">70280-0877</text>
<text x="352.8" y="188.2">A-70280-0877</text>
<text x="391.2" y="188.2">70280-0887</text>
<text x="424.8" y="188.2">A-70280-0887</text>
<text x="463.3" y="188.2">70280-0897</text>
<text x="497.7" y="188.2">A-70280-0897</text>
<text x="540.4" y="188.2">98</text>
<text x="11.6" y="194.2">100</text>
<text x="31" y="194.2">70280-0518</text>
<text x="64.6" y="194.2">A-70280-0518</text>
<text x="175.1" y="194.2">70280-0538</text>
<text x="208.7" y="194.2">A-70280-0538</text>
<text x="319.2" y="194.2">70280-0878</text>
<text x="352.8" y="194.2">A-70280-0878</text>
<text x="391.2" y="194.2">70280-0888</text>
<text x="424.8" y="194.2">A-70280-0888</text>
<text x="463.3" y="194.2">70280-0898</text>
<text x="497.7" y="194.2">A-70280-0898</text>
<text x="539" y="194.2">100</text>
</g>
<g font-size="4.8">
<text x="518.2" y="411.6">PSD</text>
<text x="531.4" y="411.6">001</text>
</g>
<text font-size="4.4" x="264.8" y="21.8">±</text>
<g font-size="4.2">
<text x="24.5" y="4">12</text>
<text x="73.8" y="4">11</text>
<text x="119" y="4">10</text>
<text x="165.4" y="4">9</text>
<text x="210.6" y="4">8</text>
<text x="255.8" y="4">7</text>
<text x="301" y="4">6</text>
<text x="346.2" y="4">5</text>
<text x="391.4" y="4">4</text>
<text x="436.6" y="4">3</text>
<text x="481.8" y="4">2</text>
<text x="531.1" y="4">1</text>
<text x="1.1" y="33.2">H</text>
<text x="554.9" y="33.2">H</text>
<text x="1" y="90.4">G</text>
<text x="554.8" y="90.4">G</text>
<text x="1.4" y="141.2">F</text>
<text x="555.2" y="141.2">F</text>
<text x="1.3" y="192">E</text>
<text x="555.1" y="192">E</text>
<text x="1.1" y="242.8">D</text>
<text x="554.9" y="242.8">D</text>
<text x="1.1" y="293.6">C</text>
<text x="554.9" y="293.6">C</text>
<text x="1.3" y="344.4">B</text>
<text x="555.1" y="344.4">B</text>
<text x="1.3" y="401.5">A</text>
<text x="555.1" y="401.5">A</text>
<text x="6.7" y="425.3">DOCUMENT STATUS</text>
<text x="53.6" y="425.3">P1</text>
<text x="65.1" y="425.3">RELEASE DATE</text>
<text x="102.7" y="425.3">2018/10/04</text>
<text x="130.5" y="425.3">09:58:28</text>
<text x="24.5" y="430.8">12</text>
<text x="73.8" y="430.8">11</text>
<text x="119" y="430.8">10</text>
<text x="165.4" y="430.8">9</text>
<text x="210.6" y="430.8">8</text>
<text x="255.8" y="430.8">7</text>
<text x="301" y="430.8">6</text>
<text x="346.2" y="430.8">5</text>
<text x="391.4" y="430.8">4</text>
<text x="436.6" y="430.8">3</text>
<text x="481.8" y="430.8">2</text>
<text x="531.1" y="430.8">1</text>
</g>
<g font-size="4.1">
<text x="377.1" y="386.1">DRWN: GSHARMA</text>
<text x="434.7" y="386.1">2018/09/21</text>
<text x="377.1" y="391.6">CHK'D: ISHWARG</text>
<text x="434.7" y="391.6">2018/10/04</text>
<text x="377.2" y="397.1">APPR:</text>
<text x="393.7" y="397.2">ISHWARG</text>
<text x="434.7" y="397.1">2018/10/04</text>
<text x="377.2" y="402.7">INITIAL REVISION:</text>
<text x="377.1" y="408.2">DRWN: SMR</text>
<text x="377.2" y="413.7">APPR:</text>
<text x="393.7" y="413.7">SMR</text>
<text x="437" y="408.2">04/19/1993</text>
<text x="437" y="413.7">04/19/1993</text>
</g>
<g font-size="3.9">
<text x="377.2" y="380.6">EC NO:</text>
<text x="393.7" y="380.6">604937</text>
<text x="459.6" y="383.4">DUAL ROW WAFER W/BREAK- OFF OPT. .025 SQ</text>
<text x="480.1" y="378.5">SALES ASSY-HIGH TEMP.</text>
<text x="499.8" y="388.3">PINS</text>
<text x="473.9" y="398.2">PRODUCT CUSTOMER DRAWING</text>
<text x="460.7" y="424.4">SEE TABLE</text>
<text x="490.6" y="424.4">GENERAL MARKET</text>
<text x="536.2" y="424.4">6 OF 9</text>
</g>
<text font-size="3.5" x="377" y="360.9">CURRENT REV DESC: MIGRATED TO ECTR</text>
<g font-size="3.3">
<text x="267.1" y="19.1">(0.25)</text>
<text x="268.2" y="23">.010</text>
</g>
<g font-size="2.9">
<text x="332.7" y="356.1">THIS DRAWING CONTAINS INFORMATION THAT IS PROPRIETARY TO MOLEX ELECTRONIC TECHNOLOGIES, LLC AND SHOULD NOT BE USED WITHOUT WRITTEN PERMISSION</text>
<text x="336.7" y="372.2">GENERAL TOLERANCES</text>
<text x="340.2" y="375.9">(UNLESS SPECIFIED)</text>
<text x="352.8" y="380.9">MM</text>
<text x="365.5" y="380.9">INCH</text>
<text x="332.6" y="385.8">4 PLACES</text>
<text x="348.7" y="385.7">±</text>
<text x="363" y="385.7">±</text>
<text x="332.6" y="391.3">3 PLACES</text>
<text x="348.7" y="391.3">±</text>
<text x="363" y="391.3">±</text>
<text x="366.8" y="391.3">0.005</text>
<text x="332.6" y="396.8">2 PLACES</text>
<text x="348.7" y="396.8">±</text>
<text x="353.8" y="396.8">0.13</text>
<text x="363" y="396.8">±</text>
<text x="367.6" y="396.8">0.01</text>
<text x="332.6" y="402.3">1 PLACE</text>
<text x="332.7" y="407.8">0 PLACES</text>
<text x="348.7" y="402.3">±</text>
<text x="348.7" y="407.8">±</text>
<text x="353.8" y="402.3">0.25</text>
<text x="363" y="402.3">±</text>
<text x="363" y="407.8">±</text>
<text x="336.7" y="413.4">ANGULAR TOL</text>
<text x="363" y="413.3">±</text>
<text x="367.4" y="413.4">0.5 °</text>
<text x="338" y="418.3">DRAFT WHERE APPLICABLE</text>
<text x="342.1" y="425.7">WITHIN DIMENSIONS</text>
<text x="345.7" y="422">MUST REMAIN</text>
</g>
<text font-size="2.5" x="542.1" y="403.1">REVISION</text>
<g font-size="2.3">
<text x="332.4" y="359.6">DIMENSION UNITS</text>
<text x="360" y="359.6">SCALE</text>
<text x="455.3" y="403.1">DOCUMENT NUMBER</text>
<text x="517.3" y="403.1">DOC TYPE</text>
<text x="529.7" y="403.1">DOC PART</text>
<text x="377.8" y="417.6">THIRD ANGLE PROJECTION</text>
<text x="415.8" y="417.6">DRAWING</text>
<text x="439.2" y="417.6">SERIES</text>
<text x="455.3" y="417.6">MATERIAL NUMBER</text>
<text x="488.4" y="417.6">CUSTOMER</text>
<text x="532.3" y="417.6">SHEET NUMBER</text>
</g>
<g font-size="1.1">
<text x="4.9" y="428.2">FORMAT: Eng-lega-master-tb-prod-C</text>
<text x="4.9" y="429.6">REVISION: D</text>
<text x="4.9" y="431">DATE: 2018/01/18</text>
</g>
</svg>
